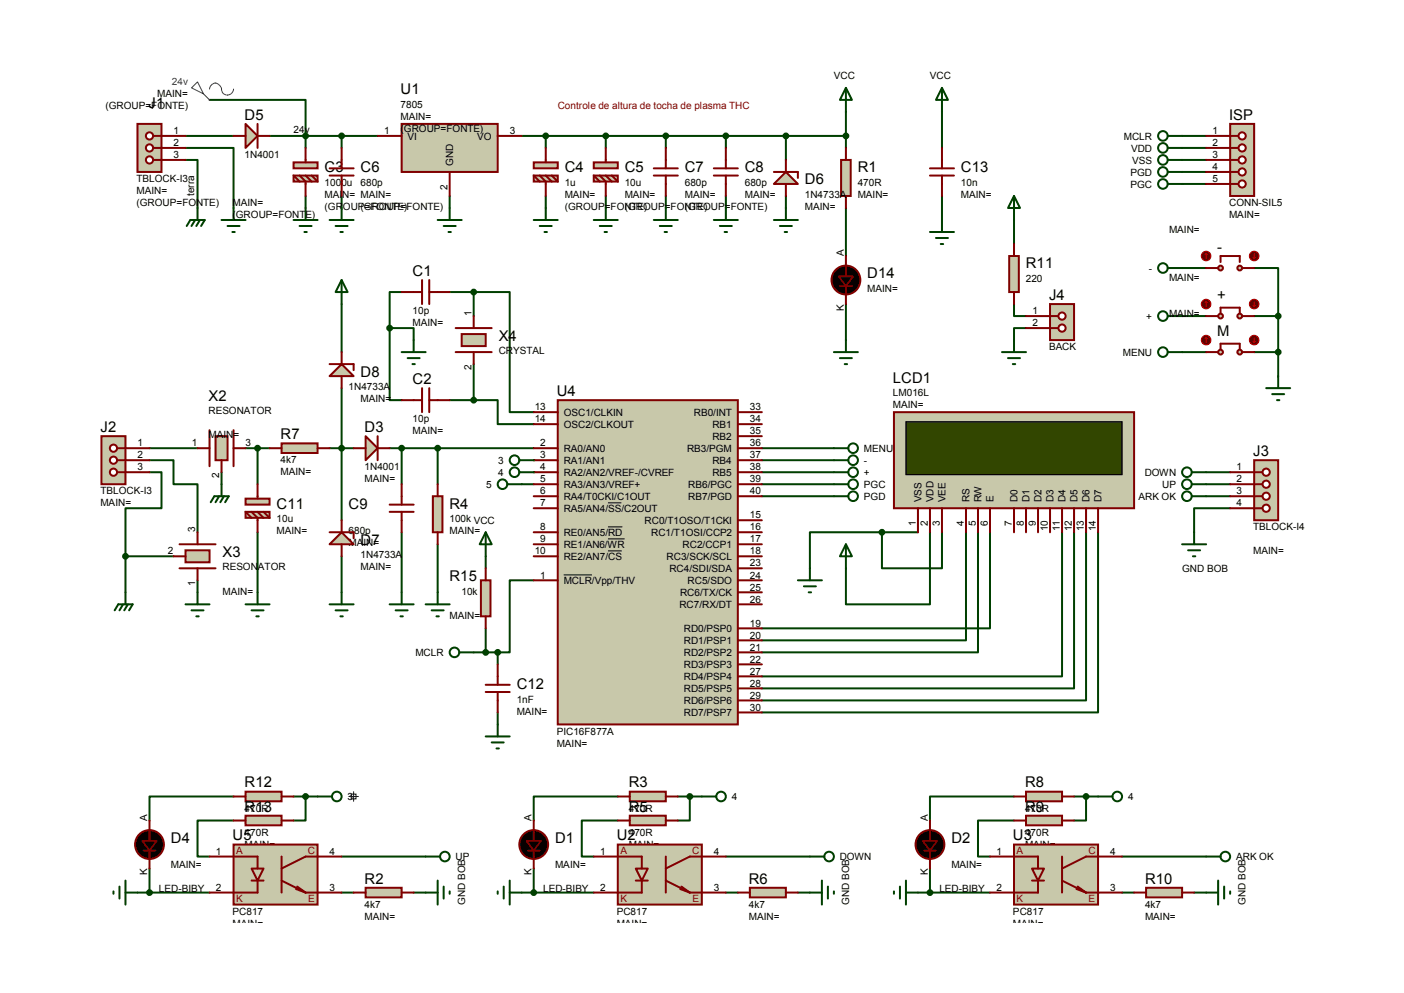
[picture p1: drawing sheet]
<svg xmlns="http://www.w3.org/2000/svg" width="297mm" height="210mm" viewBox="0 0 297 210" stroke-linecap="round" stroke-linejoin="round" font-family="sans-serif">
<path d="M54.5 112.6v12.7M85 112.6v12.7M92.6 115.1v10.2M196.7 112.6v15.2h-17.8v-7.6M204.3 112.6v22.8h-43.1M206.9 112.6v25.4h-45.7M209.4 112.6v20.3h-48.2M224.7 112.6v30.4h-63.5M227.2 112.6v33h-66M229.7 112.6v35.5h-68.5M232.3 112.6v38.1h-71.1" fill="none" stroke="#004000" stroke-width=".42"/>
<g fill="#004000">
<circle cx="112.9" cy="97.3" r=".21"/>
<circle cx="112.9" cy="99.9" r=".21"/>
</g>
<g fill="none" stroke="#004000" stroke-width=".42">
<path d="M39.2 33.8h2.6v10.2M39.2 31.3h10.2v12.7M39.2 28.7h10.2M44.3 21.1h20.3v10.2M57 28.7h22.9M72.3 28.7v2.6M110.4 28.7h68.5M115.4 28.7v2.6M128.1 28.7v2.6M140.8 28.7v2.6M153.5 28.7v2.6M166.2 28.7v5.1"/>
<path d="M178.9 23.7v7.6M199.3 23.7v7.6M250.1 28.7h5M250.1 31.3h5M250.1 33.8h5M250.1 36.4h5M250.1 38.9h5M64.6 41.4v2.6M72.3 41.4v2.6M95.1 41.4v2.6M115.4 41.4v2.6M128.1 41.4v2.6"/>
<path d="M140.8 41.4v2.6M153.5 41.4v2.6M166.2 41.4v2.6M178.9 44v10.1M199.3 41.4v5.1M214.5 46.5v5.1M250.1 56.7h5M265.3 56.7h5.1v10.1M72.3 64.3v10.2M82.4 69.4v15.2h2.6M82.4 69.4h5.1v5.1M85 61.8h-2.6v7.6"/>
<path d="M85 74.5h5M86.2 75.7h2.6M87.2 77h.6M95.1 61.8h5.1M100.2 61.8h7.6v25.4h5.1M100.2 61.8v5M100.2 77v7.6M178.9 64.3v7.6M214.5 64.3v2.5h2.5M217 69.4h-2.5v2.5M250.1 66.8h5M250.1 74.5h5"/>
<path d="M265.3 66.8h5.1M265.3 74.5h5.1M270.4 66.8v12.7M31.6 97.3h5.1v5.1h5.1v10.2M31.6 99.9h2.6v7.6h-7.7v10.1M31.6 94.8h10.2M46.9 99.9v2.5M51.9 94.8h5.1M54.5 94.8v7.6M69.7 94.8h5.1M72.3 82.1v27.9M82.4 94.8h30.5"/>
<path d="M85 94.8v7.6M92.6 94.8v7.6M95.1 84.6h5.1M100.2 84.6h5.1v5.1h7.6M161.2 94.8h15.2M161.2 97.3h15.2M161.2 99.9h15.2M255.1 99.9h5.1M26.5 117.6v7.7M26.5 117.6h10.2M72.3 117.6v7.7M102.7 112.6l1.3 2.5h-2.5z"/>
<path d="M102.7 112.6v7.6M110.4 102.4h2.5M161.2 102.4h15.2M161.2 104.9h15.2M186.6 112.6h-15.3v7.6M186.6 112.6v7.6h12.7v-7.6M186.6 112.6h7.6M255.1 102.4h5.1M255.1 104.9h5.1M260.2 107.5h-7.6v5.1M41.8 122.7v2.6M100.2 138h5.1"/>
<path d="M102.7 132.9v5.1M105.3 138v2.5M112.9 122.7h-5.1v15.3h-2.5M105.3 150.7v2.5M49.4 168.4h-17.8v5.1M49.4 173.5h-7.6v7.6h2.5M62.1 168.4h5.1M64.6 168.4v5.1h-2.5M130.7 168.4h-17.8v5.1M130.7 173.5h-7.6v7.6h2.5M143.4 168.4h5.1M145.9 168.4v5.1h-2.5"/>
<path d="M214.5 168.4h-17.8v5.1M214.5 173.5h-7.6v7.6h2.5M227.2 168.4h5.1M229.7 168.4v5.1h-2.5M29.1 188.8h15.2M31.6 183.7v5.1M72.3 188.8h2.5M72.3 181.1h17.7M87.5 188.8h2.5M110.4 188.8h15.2M112.9 183.7v5.1M153.5 188.8h2.6"/>
<path d="M153.5 181.1h17.8M168.8 188.8h2.5M194.2 188.8h15.2M196.7 183.7v5.1M237.4 188.8h2.5M237.4 181.1h17.7M252.6 188.8h2.5"/>
</g>
<path d="M89.3 59.2v5.1M90.8 59.2v5.1M85 61.8h4.3M90.8 61.8h4.3M85 84.6h4.3M89.3 82.1v5.1M90.8 82.1v5.1M90.8 84.6h4.3" fill="none" stroke="#800000" stroke-width=".42"/>
<path d="M189.1 87.2h50.8v20.3h-50.8z" fill="#c8c8aa" stroke="#800000" stroke-width=".42"/>
<path d="M191.6 89.2h45.8v11.2h-45.8z" fill="#324600" stroke="#000" stroke-width=".25"/>
<g fill="none" stroke="#800000" stroke-width=".42">
<path d="M194.2 107.5v5.1M196.7 107.5v5.1M199.3 107.5v5.1M204.3 107.5v5.1M206.9 107.5v5.1M209.4 107.5v5.1M214.5 107.5v5.1M217 107.5v5.1M219.6 107.5v5.1M222.1 107.5v5.1M224.7 107.5v5.1M227.2 107.5v5.1"/>
<path d="M229.7 107.5v5.1M232.3 107.5v5.1"/>
</g>
<path d="M118 84.6h38.1v68.6h-38.1z" fill="#c8c8aa" stroke="#800000" stroke-width=".42"/>
<g fill="none" stroke="#800000" stroke-width=".42">
<path d="M112.9 94.8h5.1M112.9 97.3h5.1M112.9 99.9h5.1M112.9 87.2h5.1M112.9 89.7h5.1M156.1 94.8h5.1M156.1 97.3h5.1M156.1 99.9h5.1M156.1 87.2h5.1M156.1 89.7h5.1M156.1 92.2h5.1M112.9 104.9h5.1"/>
<path d="M112.9 107.5h5.1M112.9 112.6h5.1M112.9 115.1h5.1M112.9 117.6h5.1M112.9 102.4h5.1M156.1 104.9h5.1M156.1 112.6h5.1M156.1 115.1h5.1M156.1 117.6h5.1M156.1 102.4h5.1M156.1 110h5.1M112.9 122.7h5.1"/>
<path d="M156.1 132.9h5.1M156.1 135.4h5.1M156.1 138h5.1M156.1 127.8h5.1M156.1 125.3h5.1M156.1 122.7h5.1M156.1 120.2h5.1M156.1 150.7h5.1M156.1 148.1h5.1M156.1 145.6h5.1M156.1 143h5.1M156.1 140.5h5.1"/>
</g>
<path d="M128.6 106.3h2.8M128.6 111.4h3.1M128.6 114h3.5M128.6 116.5h2.9M119.3 121.6h5.9" fill="none" stroke="#000" stroke-width=".21"/>
<path d="M176.4 74.5h5.1M177.7 75.7h2.5M178.7 77h.5M178.9 71.9v2.6M178.9 115.1l1.3 2.5h-2.5zM178.9 115.1v5.1M168.8 122.7h5.1M170.1 124h2.5M171.1 125.3h.5M171.3 120.2v2.5" fill="none" stroke="#004000" stroke-width=".42"/>
<path d="M85 26.2h20.3v10.2h-20.3z" fill="#c8c8aa" stroke="#800000" stroke-width=".42"/>
<path d="M79.9 28.7h5.1M95.1 36.4v5M105.3 28.7h5.1" fill="none" stroke="#800000" stroke-width=".42"/>
<g fill="#c8c8aa" stroke="#800000" stroke-width=".42">
<path d="M62.1 34.3h5.1v1.3h-5.1z"/>
<path d="M62.1 37.1h5.1v1.3h-5.1z"/>
</g>
<path d="M62.1 37.1l1.3 1.3M63.4 37.1l1.2 1.3v3M64.6 31.3v3M64.6 37.1l1.3 1.3M65.9 37.1l1.3 1.3" fill="none" stroke="#800000" stroke-width=".42"/>
<g fill="#c8c8aa" stroke="#800000" stroke-width=".42">
<path d="M112.9 34.3h5.1v1.3h-5.1z"/>
<path d="M112.9 37.1h5.1v1.3h-5.1z"/>
</g>
<path d="M112.9 37.1l1.3 1.3M114.2 37.1l1.2 1.3v3M115.4 31.3v3M115.4 37.1l1.3 1.3M116.7 37.1l1.3 1.3" fill="none" stroke="#800000" stroke-width=".42"/>
<g fill="#c8c8aa" stroke="#800000" stroke-width=".42">
<path d="M125.6 34.3h5.1v1.3h-5.1z"/>
<path d="M125.6 37.1h5.1v1.3h-5.1z"/>
</g>
<g fill="none" stroke="#800000" stroke-width=".42">
<path d="M69.7 37.1h5.1M69.7 35.6h5.1M72.3 31.3v4.3M72.3 37.1v4.3M125.6 37.1l1.3 1.3M126.9 37.1l1.2 1.3v3M128.1 31.3v3M128.1 37.1l1.3 1.3M129.4 37.1l1.3 1.3M138.3 37.1h5.1M138.3 35.6h5.1M140.8 31.3v4.3"/>
<path d="M140.8 37.1v4.3M151 37.1h5.1M151 35.6h5.1M153.5 31.3v4.3M153.5 37.1v4.3M82.4 108.2h5.1M82.4 106.7h5.1M85 102.4v4.3M85 108.2v4.4"/>
</g>
<path d="M77.3 92.2l2.6 2.6-2.6 2.5z" fill="#c8c8aa" stroke="#800000" stroke-width=".42"/>
<path d="M74.8 94.8h2.5M79.9 92.2v5.1M79.9 94.8h2.5" fill="none" stroke="#800000" stroke-width=".42"/>
<path d="M91.6 104.9h2v7.7h-2z" fill="#c8c8aa" stroke="#800000" stroke-width=".42"/>
<path d="M92.6 102.4v2.5M92.6 112.6v2.5" fill="none" stroke="#800000" stroke-width=".42"/>
<path d="M59.6 93.8h7.6v2h-7.6z" fill="#c8c8aa" stroke="#800000" stroke-width=".42"/>
<path d="M57 94.8h2.6M67.2 94.8h2.5" fill="none" stroke="#800000" stroke-width=".42"/>
<g fill="#c8c8aa" stroke="#800000" stroke-width=".42">
<path d="M51.9 105.5h5.1v1.2h-5.1z"/>
<path d="M51.9 108.2h5.1v1.3h-5.1z"/>
</g>
<path d="M51.9 108.2l1.3 1.3M53.2 108.2l1.3 1.3v3.1M54.5 102.4v3.1M54.5 108.2l1.3 1.3M55.8 108.2l1.2 1.3M31.6 173.5v4.3M31.6 179.9v3.8" fill="none" stroke="#800000" stroke-width=".42"/>
<g fill="none" stroke="#004000" stroke-width=".42">
<path d="M109.9 97.3h3M109.9 99.9h3M51.9 127.8h5.1M53.2 129.1h2.6M54.2 130.3h.5M54.5 125.3v2.5M82.4 127.8h5.1M83.7 129.1h2.5M84.7 130.3h.5M85 125.3v2.5M90 127.8h5.1M91.3 129.1h2.6"/>
<path d="M92.3 130.3h.5M92.6 125.3v2.5M24 188.5v.5M25.3 187.5v2.5M26.5 188.8h2.6M26.5 186.2v5.1"/>
<circle cx="108.8" cy="99.9" r="1.02"/>
<circle cx="108.8" cy="97.3" r="1.02"/>
</g>
<circle cx="31.6" cy="178.6" r="3" fill="#000" stroke="#800000" stroke-width=".42"/>
<path d="M30.4 179.9h2.5" fill="none" stroke="#800000" stroke-width=".38"/>
<path d="M30.1 177.8h3l-1.5 2.1z" fill="#000" stroke="#800000" stroke-width=".38"/>
<path d="M51.9 167.4h7.7v2.1h-7.7z" fill="#c8c8aa" stroke="#800000" stroke-width=".42"/>
<path d="M49.4 168.4h2.5M59.6 168.4h2.5" fill="none" stroke="#800000" stroke-width=".42"/>
<path d="M51.9 172.5h7.7v2h-7.7z" fill="#c8c8aa" stroke="#800000" stroke-width=".42"/>
<path d="M49.4 173.5h2.5M59.6 173.5h2.5" fill="none" stroke="#800000" stroke-width=".42"/>
<g fill="none" stroke="#004000" stroke-width=".42">
<path d="M176.4 94.8h3.1M176.4 97.3h3.1M176.4 99.9h3.1M107.3 102.4h3.1M176.4 102.4h3.1M176.4 104.9h3.1M67.2 168.4h3"/>
<circle cx="180.5" cy="99.9" r="1.02"/>
<circle cx="180.5" cy="97.3" r="1.02"/>
<circle cx="180.5" cy="94.8" r="1.02"/>
<circle cx="106.3" cy="102.4" r="1.02"/>
<circle cx="180.5" cy="102.4" r="1.02"/>
<circle cx="180.5" cy="104.9" r="1.02"/>
<circle cx="71.2" cy="168.4" r="1.02"/>
</g>
<path d="M101.7 122.7h2.1v7.6h-2.1z" fill="#c8c8aa" stroke="#800000" stroke-width=".42"/>
<path d="M102.7 120.2v2.5M102.7 130.3v2.6" fill="none" stroke="#800000" stroke-width=".42"/>
<g fill="none" stroke="#004000" stroke-width=".42">
<path d="M247 28.7h3.1M247 31.3h3.1M247 33.8h3.1M247 36.4h3.1M97.2 138h3"/>
<circle cx="246" cy="28.7" r="1.02"/>
<circle cx="246" cy="31.3" r="1.02"/>
<circle cx="246" cy="36.4" r="1.02"/>
<circle cx="246" cy="33.8" r="1.02"/>
<circle cx="96.1" cy="138" r="1.02"/>
</g>
<path d="M260.2 26.2h5.1v15.2h-5.1z" fill="#c8c8aa" stroke="#800000" stroke-width=".42"/>
<path d="M260.2 28.7h1.8" fill="none" stroke="#800000" stroke-width=".42"/>
<circle cx="262.8" cy="28.7" r=".76" fill="#fff" stroke="#800000" stroke-width=".42"/>
<path d="M260.2 31.3h1.8" fill="none" stroke="#800000" stroke-width=".42"/>
<circle cx="262.8" cy="31.3" r=".76" fill="#fff" stroke="#800000" stroke-width=".42"/>
<path d="M260.2 33.8h1.8" fill="none" stroke="#800000" stroke-width=".42"/>
<circle cx="262.8" cy="33.8" r=".76" fill="#fff" stroke="#800000" stroke-width=".42"/>
<path d="M260.2 36.4h1.8" fill="none" stroke="#800000" stroke-width=".42"/>
<circle cx="262.8" cy="36.4" r=".76" fill="#fff" stroke="#800000" stroke-width=".42"/>
<path d="M260.2 38.9h1.8" fill="none" stroke="#800000" stroke-width=".42"/>
<circle cx="262.8" cy="38.9" r=".76" fill="#fff" stroke="#800000" stroke-width=".42"/>
<path d="M255.1 28.7h5.1M255.1 31.3h5.1M255.1 33.8h5.1M255.1 36.4h5.1M255.1 38.9h5.1" fill="none" stroke="#800000" stroke-width=".42"/>
<g fill="none" stroke="#004000" stroke-width=".42">
<path d="M247 38.9h3.1"/>
<circle cx="246" cy="38.9" r="1.02"/>
</g>
<g fill="#004000" stroke="#004000" stroke-width=".42">
<circle cx="115.4" cy="28.7" r=".51"/>
<circle cx="128.1" cy="28.7" r=".51"/>
<circle cx="140.8" cy="28.7" r=".51"/>
<circle cx="64.6" cy="28.7" r=".51"/>
<circle cx="72.3" cy="28.7" r=".51"/>
</g>
<path d="M29.1 26.2h5.1v10.2h-5.1z" fill="#c8c8aa" stroke="#800000" stroke-width=".42"/>
<path d="M32.4 28.7h1.8" fill="none" stroke="#800000" stroke-width=".42"/>
<circle cx="31.6" cy="28.7" r=".76" fill="#fff" stroke="#800000" stroke-width=".42"/>
<path d="M32.4 31.3h1.8" fill="none" stroke="#800000" stroke-width=".42"/>
<circle cx="31.6" cy="31.3" r=".76" fill="#fff" stroke="#800000" stroke-width=".42"/>
<path d="M32.4 33.8h1.8" fill="none" stroke="#800000" stroke-width=".42"/>
<circle cx="31.6" cy="33.8" r=".76" fill="#fff" stroke="#800000" stroke-width=".42"/>
<path d="M34.2 28.7h5M34.2 31.3h5M34.2 33.8h5" fill="none" stroke="#800000" stroke-width=".42"/>
<g fill="none" stroke="#004000" stroke-width=".42">
<path d="M39.5 47.8l.8-1.3h3l-.8 1.3M41.3 46.5l-.8 1.3M41.8 44v2.5M42.3 46.5l-.8 1.3M46.9 46.5h5M48.1 47.8h2.6M49.1 49.1h.6M49.4 44v2.5M62.1 46.5h5.1M63.4 47.8h2.5M64.4 49.1h.5M64.6 44v2.5"/>
<path d="M69.7 46.5h5.1M71 47.8h2.5M72 49.1h.5M72.3 44v2.5M92.6 46.5h5.1M93.9 47.8h2.5M94.9 49.1h.5M95.1 44v2.5M112.9 46.5h5.1M114.2 47.8h2.5M115.2 49.1h.5M115.4 44v2.5"/>
<path d="M125.6 46.5h5.1M126.9 47.8h2.5M127.9 49.1h.5M128.1 44v2.5M138.3 46.5h5.1M139.6 47.8h2.5M140.6 49.1h.5M140.8 44v2.5M151 46.5h5.1M152.3 47.8h2.5M153.3 49.1h.5M153.5 44v2.5"/>
</g>
<path d="M177.9 33.8h2.1v7.6h-2.1z" fill="#c8c8aa" stroke="#800000" stroke-width=".42"/>
<path d="M178.9 31.3v2.5M178.9 41.4v2.6" fill="none" stroke="#800000" stroke-width=".42"/>
<circle cx="153.5" cy="28.7" r=".51" fill="#004000" stroke="#004000" stroke-width=".42"/>
<path d="M40.5 18.6l1.3-1.3 1.3 2.6zM43.1 19.9l1.2 1.2M44.3 18.8a1.27 1.27 0 0 1 1.3-1.2 1.27 1.27 0 0 1 1.3 1.2 1.27 1.27 0 0 0 1.2 1.3 1.27 1.27 0 0 0 1.3-1.3" fill="none" stroke="#0000c0" stroke-width=".21"/>
<path d="M51.9 26.2l2.6 2.5-2.6 2.6z" fill="#c8c8aa" stroke="#800000" stroke-width=".42"/>
<path d="M49.4 28.7h2.5M54.5 26.2v5.1M54.5 28.7h2.5" fill="none" stroke="#800000" stroke-width=".42"/>
<path d="M21.5 92.2h5v10.2h-5z" fill="#c8c8aa" stroke="#800000" stroke-width=".42"/>
<path d="M24.8 94.8h1.7" fill="none" stroke="#800000" stroke-width=".42"/>
<circle cx="24" cy="94.8" r=".76" fill="#fff" stroke="#800000" stroke-width=".42"/>
<path d="M24.8 97.3h1.7" fill="none" stroke="#800000" stroke-width=".42"/>
<circle cx="24" cy="97.3" r=".76" fill="#fff" stroke="#800000" stroke-width=".42"/>
<path d="M24.8 99.9h1.7" fill="none" stroke="#800000" stroke-width=".42"/>
<circle cx="24" cy="99.9" r=".76" fill="#fff" stroke="#800000" stroke-width=".42"/>
<path d="M26.5 94.8h5.1M26.5 97.3h5.1M26.5 99.9h5.1M102.7 146.3h5.1M102.7 144.8h5.1M105.3 140.5v4.3M105.3 146.3v4.4" fill="none" stroke="#800000" stroke-width=".42"/>
<g fill="none" stroke="#004000" stroke-width=".42">
<path d="M178.9 18.6l1.3 2.5h-2.5zM178.9 18.6v5.1M24.3 129.1l.7-1.3h3.1l-.8 1.3M26 127.8l-.7 1.3M26.5 125.3v2.5M27.1 127.8l-.8 1.3M39.2 127.8h5.1M40.5 129.1h2.6M41.5 130.3h.5M41.8 125.3v2.5M69.7 127.8h5.1M71 129.1h2.5"/>
<path d="M72 130.3h.5M72.3 125.3v2.5M102.7 155.7h5.1M104 157h2.6M105 158.3h.5M105.3 153.2v2.5"/>
</g>
<g fill="#004000" stroke="#004000" stroke-width=".42">
<circle cx="85" cy="94.8" r=".51"/>
<circle cx="178.9" cy="28.7" r=".51"/>
<circle cx="105.3" cy="138" r=".51"/>
<circle cx="102.7" cy="138" r=".51"/>
<circle cx="92.6" cy="94.8" r=".51"/>
</g>
<path d="M72.3 112.6l2.5 2.5h-5.1z" fill="#c8c8aa" stroke="#800000" stroke-width=".42"/>
<path d="M196.7 35.6h5.1M196.7 37.1h5.1M199.3 31.3v4.3M199.3 37.1v4.3M258.2 55.4v-1.3h4.1v1.3M69.7 112.6h5.1v1.2M72.3 110v2.6M72.3 115.1v2.5" fill="none" stroke="#800000" stroke-width=".42"/>
<circle cx="72.3" cy="94.8" r=".51" fill="#004000" stroke="#004000" stroke-width=".42"/>
<path d="M199.3 18.6l1.2 2.5h-2.5zM199.3 18.6v5.1M196.7 49.1h5.1M198 50.3h2.5M199 51.6h.5M199.3 46.5v2.6" fill="none" stroke="#004000" stroke-width=".42"/>
<g fill="#c8c8aa" stroke="#800000" stroke-width=".42">
<circle cx="258.2" cy="56.7" r=".51"/>
<circle cx="262.3" cy="56.7" r=".51"/>
</g>
<path d="M255.1 56.7h2.6M262.8 56.7h2.5" fill="none" stroke="#800000" stroke-width=".42"/>
<circle cx="255.1" cy="54.1" r="1.02" fill="#400000" stroke="#f00" stroke-width=".21"/>
<path d="M255.1 53.6l-.2 .3M255.1 53.6l.3 .3M255.1 53.6v1.1" fill="none" stroke="#f00" stroke-width=".21"/>
<circle cx="265.3" cy="54.1" r="1.02" fill="#400000" stroke="#f00" stroke-width=".21"/>
<path d="M265 54.4l.3 .3M265.3 53.6v1.1M265.6 54.4l-.3 .3" fill="none" stroke="#f00" stroke-width=".21"/>
<g fill="none" stroke="#004000" stroke-width=".42">
<path d="M247 56.7h3.1"/>
<circle cx="246" cy="56.7" r="1.02"/>
</g>
<path d="M258.2 66.3v-1.2h4.1v1.2" fill="none" stroke="#800000" stroke-width=".42"/>
<g fill="#c8c8aa" stroke="#800000" stroke-width=".42">
<circle cx="258.2" cy="66.8" r=".51"/>
<circle cx="262.3" cy="66.8" r=".51"/>
</g>
<path d="M255.1 66.8h2.6M262.8 66.8h2.5" fill="none" stroke="#800000" stroke-width=".42"/>
<circle cx="255.1" cy="64.3" r="1.02" fill="#400000" stroke="#f00" stroke-width=".21"/>
<path d="M255.1 63.8l-.2 .3M255.1 63.8l.3 .3M255.1 63.8v1" fill="none" stroke="#f00" stroke-width=".21"/>
<circle cx="265.3" cy="64.3" r="1.02" fill="#400000" stroke="#f00" stroke-width=".21"/>
<path d="M265 64.6l.3 .2M265.3 63.8v1M265.6 64.6l-.3 .2" fill="none" stroke="#f00" stroke-width=".21"/>
<g fill="none" stroke="#004000" stroke-width=".42">
<path d="M247 66.8h3.1"/>
<circle cx="246" cy="66.8" r="1.02"/>
</g>
<path d="M258.2 74v-1.3h4.1v1.3" fill="none" stroke="#800000" stroke-width=".42"/>
<g fill="#c8c8aa" stroke="#800000" stroke-width=".42">
<circle cx="258.2" cy="74.5" r=".51"/>
<circle cx="262.3" cy="74.5" r=".51"/>
</g>
<path d="M255.1 74.5h2.6M262.8 74.5h2.5" fill="none" stroke="#800000" stroke-width=".42"/>
<circle cx="255.1" cy="71.9" r="1.02" fill="#400000" stroke="#f00" stroke-width=".21"/>
<path d="M255.1 71.4l-.2 .3M255.1 71.4l.3 .3M255.1 71.4v1" fill="none" stroke="#f00" stroke-width=".21"/>
<circle cx="265.3" cy="71.9" r="1.02" fill="#400000" stroke="#f00" stroke-width=".21"/>
<path d="M265 72.2l.3 .2M265.3 71.4v1M265.6 72.2l-.3 .2" fill="none" stroke="#f00" stroke-width=".21"/>
<g fill="none" stroke="#004000" stroke-width=".42">
<path d="M247 74.5h3.1M270.4 79.5v2.6M267.8 82.1h5.1M269.1 83.4h2.6M270.1 84.6h.5"/>
<circle cx="246" cy="74.5" r="1.02"/>
</g>
<g fill="#004000" stroke="#004000" stroke-width=".42">
<circle cx="270.4" cy="74.5" r=".51"/>
<circle cx="270.4" cy="66.8" r=".51"/>
</g>
<path d="M166.2 36.4l2.6 2.5h-5.1z" fill="#c8c8aa" stroke="#800000" stroke-width=".42"/>
<path d="M163.7 36.4h5.1v1.2M166.2 33.8v2.6M166.2 38.9v2.5" fill="none" stroke="#800000" stroke-width=".42"/>
<circle cx="166.2" cy="28.7" r=".51" fill="#004000" stroke="#004000" stroke-width=".42"/>
<path d="M163.7 46.5h5.1M165 47.8h2.5M166 49.1h.5M166.2 44v2.5" fill="none" stroke="#004000" stroke-width=".42"/>
<g fill="#c8c8aa" stroke="#800000" stroke-width=".42">
<path d="M49.4 178.6h17.8v12.7h-17.8z"/>
<path d="M53.2 183.7h2.6l-1.3 2.5z"/>
</g>
<path d="M44.3 181.1h10.2v2.6M53.2 186.2h2.6M54.5 186.2v2.6h-10.2M59.6 181.1v7.7M59.6 186.2l5 2.6M62.6 188l2 .8M62.9 187.5l1.7 1.3M64.6 188.8h7.7M72.3 181.1h-7.7l-5 2.6" fill="none" stroke="#800000" stroke-width=".42"/>
<path d="M77.3 187.7h7.7v2.1h-7.7z" fill="#c8c8aa" stroke="#800000" stroke-width=".42"/>
<path d="M112.9 173.5v4.3M112.9 179.9v3.8M74.8 188.8h2.5M85 188.8h2.5" fill="none" stroke="#800000" stroke-width=".42"/>
<g fill="none" stroke="#004000" stroke-width=".42">
<path d="M90 188.8h2.6M90 181.1h3.1M92.6 186.2v5.1M93.9 187.5v2.5M95.1 188.5v.5M105.3 188.5v.5M106.6 187.5v2.5M107.8 188.8h2.6M107.8 186.2v5.1"/>
<circle cx="94.1" cy="181.1" r="1.02"/>
</g>
<g fill="#004000" stroke="#004000" stroke-width=".42">
<circle cx="31.6" cy="188.8" r=".51"/>
<circle cx="64.6" cy="168.4" r=".51"/>
</g>
<circle cx="112.9" cy="178.6" r="3" fill="#000" stroke="#800000" stroke-width=".42"/>
<path d="M111.6 179.9h2.6" fill="none" stroke="#800000" stroke-width=".38"/>
<path d="M111.4 177.8h3l-1.5 2.1z" fill="#000" stroke="#800000" stroke-width=".38"/>
<path d="M133.2 167.4h7.6v2.1h-7.6z" fill="#c8c8aa" stroke="#800000" stroke-width=".42"/>
<path d="M130.7 168.4h2.5M140.8 168.4h2.6" fill="none" stroke="#800000" stroke-width=".42"/>
<path d="M133.2 172.5h7.6v2h-7.6z" fill="#c8c8aa" stroke="#800000" stroke-width=".42"/>
<path d="M130.7 173.5h2.5M140.8 173.5h2.6" fill="none" stroke="#800000" stroke-width=".42"/>
<g fill="none" stroke="#004000" stroke-width=".42">
<path d="M148.5 168.4h3"/>
<circle cx="152.5" cy="168.4" r="1.02"/>
</g>
<g fill="#c8c8aa" stroke="#800000" stroke-width=".42">
<path d="M130.7 178.6h17.8v12.7h-17.8z"/>
<path d="M134.5 183.7h2.5l-1.2 2.5z"/>
</g>
<path d="M125.6 181.1h10.2v2.6M134.5 186.2h2.5M135.8 186.2v2.6h-10.2M140.8 181.1v7.7M140.8 186.2l5.1 2.6M143.9 188l2 .8M144.1 187.5l1.8 1.3M145.9 188.8h7.6M153.5 181.1h-7.6l-5.1 2.6" fill="none" stroke="#800000" stroke-width=".42"/>
<path d="M158.6 187.7h7.6v2.1h-7.6z" fill="#c8c8aa" stroke="#800000" stroke-width=".42"/>
<path d="M196.7 173.5v4.3M196.7 179.9v3.8M156.1 188.8h2.5M166.2 188.8h2.6" fill="none" stroke="#800000" stroke-width=".42"/>
<g fill="none" stroke="#004000" stroke-width=".42">
<path d="M171.3 188.8h2.6M171.3 181.1h3.1M173.9 186.2v5.1M175.1 187.5v2.5M176.4 188.5v.5M189.1 188.5v.5M190.4 187.5v2.5M191.6 188.8h2.6M191.6 186.2v5.1"/>
<circle cx="175.4" cy="181.1" r="1.02"/>
</g>
<g fill="#004000" stroke="#004000" stroke-width=".42">
<circle cx="112.9" cy="188.8" r=".51"/>
<circle cx="145.9" cy="168.4" r=".51"/>
</g>
<circle cx="196.7" cy="178.6" r="3" fill="#000" stroke="#800000" stroke-width=".42"/>
<path d="M195.5 179.9h2.5" fill="none" stroke="#800000" stroke-width=".38"/>
<path d="M195.2 177.8h3l-1.5 2.1z" fill="#000" stroke="#800000" stroke-width=".38"/>
<path d="M217 167.4h7.7v2.1h-7.7z" fill="#c8c8aa" stroke="#800000" stroke-width=".42"/>
<path d="M214.5 168.4h2.5M224.7 168.4h2.5" fill="none" stroke="#800000" stroke-width=".42"/>
<path d="M217 172.5h7.7v2h-7.7z" fill="#c8c8aa" stroke="#800000" stroke-width=".42"/>
<path d="M214.5 173.5h2.5M224.7 173.5h2.5" fill="none" stroke="#800000" stroke-width=".42"/>
<g fill="none" stroke="#004000" stroke-width=".42">
<path d="M232.3 168.4h3"/>
<circle cx="236.3" cy="168.4" r="1.02"/>
</g>
<g fill="#c8c8aa" stroke="#800000" stroke-width=".42">
<path d="M214.5 178.6h17.8v12.7h-17.8z"/>
<path d="M218.3 183.7h2.6l-1.3 2.5z"/>
</g>
<path d="M209.4 181.1h10.2v2.6M218.3 186.2h2.6M219.6 186.2v2.6h-10.2M224.7 181.1v7.7M224.7 186.2l5 2.6M227.7 188l2 .8M228 187.5l1.7 1.3M229.7 188.8h7.7M237.4 181.1h-7.7l-5 2.6" fill="none" stroke="#800000" stroke-width=".42"/>
<path d="M242.4 187.7h7.7v2.1h-7.7z" fill="#c8c8aa" stroke="#800000" stroke-width=".42"/>
<path d="M239.9 188.8h2.5M250.1 188.8h2.5" fill="none" stroke="#800000" stroke-width=".42"/>
<g fill="none" stroke="#004000" stroke-width=".42">
<path d="M255.1 188.8h2.6M255.1 181.1h3.1M257.7 186.2v5.1M259 187.5v2.5M260.2 188.5v.5"/>
<circle cx="259.2" cy="181.1" r="1.02"/>
</g>
<g fill="#004000" stroke="#004000" stroke-width=".42">
<circle cx="196.7" cy="188.8" r=".51"/>
<circle cx="229.7" cy="168.4" r=".51"/>
</g>
<path d="M265.3 97.3h5.1v12.7h-5.1z" fill="#c8c8aa" stroke="#800000" stroke-width=".42"/>
<path d="M265.3 99.9h1.8" fill="none" stroke="#800000" stroke-width=".42"/>
<circle cx="267.8" cy="99.9" r=".76" fill="#fff" stroke="#800000" stroke-width=".42"/>
<path d="M265.3 102.4h1.8" fill="none" stroke="#800000" stroke-width=".42"/>
<circle cx="267.8" cy="102.4" r=".76" fill="#fff" stroke="#800000" stroke-width=".42"/>
<path d="M265.3 104.9h1.8" fill="none" stroke="#800000" stroke-width=".42"/>
<circle cx="267.8" cy="104.9" r=".76" fill="#fff" stroke="#800000" stroke-width=".42"/>
<path d="M265.3 107.5h1.8" fill="none" stroke="#800000" stroke-width=".42"/>
<circle cx="267.8" cy="107.5" r=".76" fill="#fff" stroke="#800000" stroke-width=".42"/>
<path d="M178.9 54.1v4.4M178.9 60.5v3.8M260.2 99.9h5.1M260.2 102.4h5.1M260.2 104.9h5.1M260.2 107.5h5.1" fill="none" stroke="#800000" stroke-width=".42"/>
<g fill="none" stroke="#004000" stroke-width=".42">
<path d="M252.1 99.9h3M250.1 115.1h5M251.3 116.4h2.6M252.1 102.4h3M252.1 104.9h3M252.3 117.6h.6M252.6 112.6v2.5"/>
<circle cx="251.1" cy="99.9" r="1.02"/>
<circle cx="251.1" cy="102.4" r="1.02"/>
<circle cx="251.1" cy="104.9" r="1.02"/>
</g>
<circle cx="178.9" cy="59.2" r="3" fill="#000" stroke="#800000" stroke-width=".42"/>
<path d="M177.7 60.5h2.5" fill="none" stroke="#800000" stroke-width=".38"/>
<path d="M177.4 58.5h3.1l-1.6 2z" fill="#000" stroke="#800000" stroke-width=".38"/>
<path d="M72.3 77l2.5 2.5h-5.1z" fill="#c8c8aa" stroke="#800000" stroke-width=".42"/>
<path d="M69.7 77h5.1v1.3M72.3 74.5v2.5M72.3 79.5v2.6M44.3 91v7.6M49.4 91v7.6" fill="none" stroke="#800000" stroke-width=".42"/>
<path d="M72.3 59.2l1.2 2.6h-2.5zM72.3 59.2v5.1" fill="none" stroke="#004000" stroke-width=".42"/>
<path d="M45.6 92.2h2.5v5.1h-2.5z" fill="#c8c8aa" stroke="#800000" stroke-width=".42"/>
<path d="M41.8 94.8h2.5M46.9 97.3v2.6M49.4 94.8h2.5M38 115.1h7.6M38 120.2h7.6" fill="none" stroke="#800000" stroke-width=".42"/>
<g fill="#004000" stroke="#004000" stroke-width=".42">
<circle cx="82.4" cy="69.4" r=".51"/>
<circle cx="54.5" cy="94.8" r=".51"/>
</g>
<path d="M39.2 116.4h5.1v2.5h-5.1z" fill="#c8c8aa" stroke="#800000" stroke-width=".42"/>
<path d="M96.4 69.4h7.6M96.4 74.5h7.6M36.7 117.6h2.5M41.8 112.6v2.5M41.8 120.2v2.5" fill="none" stroke="#800000" stroke-width=".42"/>
<path d="M44.6 106.2l.7-1.3h3.1l-.8 1.3M46.4 104.9l-.8 1.3M46.9 102.4v2.5M47.4 104.9l-.8 1.3" fill="none" stroke="#004000" stroke-width=".42"/>
<circle cx="26.5" cy="117.6" r=".51" fill="#004000" stroke="#004000" stroke-width=".42"/>
<path d="M97.7 70.7h5v2.5h-5z" fill="#c8c8aa" stroke="#800000" stroke-width=".42"/>
<path d="M100.2 66.8v2.6M100.2 74.5v2.5" fill="none" stroke="#800000" stroke-width=".42"/>
<g fill="#004000" stroke="#004000" stroke-width=".42">
<circle cx="100.2" cy="61.8" r=".51"/>
<circle cx="100.2" cy="84.6" r=".51"/>
<circle cx="186.6" cy="112.6" r=".51"/>
</g>
<path d="M222.1 64.3h5.1v7.6h-5.1z" fill="#c8c8aa" stroke="#800000" stroke-width=".42"/>
<path d="M222.1 66.8h1.8" fill="none" stroke="#800000" stroke-width=".42"/>
<circle cx="224.7" cy="66.8" r=".76" fill="#fff" stroke="#800000" stroke-width=".42"/>
<path d="M222.1 69.4h1.8" fill="none" stroke="#800000" stroke-width=".42"/>
<circle cx="224.7" cy="69.4" r=".76" fill="#fff" stroke="#800000" stroke-width=".42"/>
<path d="M217 66.8h5.1M217 69.4h5.1" fill="none" stroke="#800000" stroke-width=".42"/>
<path d="M213.5 54.1h2v7.7h-2z" fill="#c8c8aa" stroke="#800000" stroke-width=".42"/>
<path d="M214.5 51.6v2.5M214.5 61.8v2.5" fill="none" stroke="#800000" stroke-width=".42"/>
<path d="M214.5 41.4l1.3 2.6h-2.6zM214.5 41.4v5.1M212 74.5h5M213.2 75.7h2.6M214.2 77h.6M214.5 71.9v2.6" fill="none" stroke="#004000" stroke-width=".42"/>
<path d="M73.8 168.4h2M74.3 167.9h1v1.1h-1zM74.8 167.4v2.1" fill="none" stroke="#000040" stroke-width=".21"/>
<g font-size="3.1">
<text x="31.4" y="22.8">J1</text>
<text x="84.8" y="19.9">U1</text>
<text x="51.7" y="25.3">D5</text>
<text x="260" y="25.3">ISP</text>
<text x="68.7" y="36.5">C3</text>
<text x="76.3" y="36.5">C6</text>
<text x="119.5" y="36.5">C4</text>
<text x="132.2" y="36.5">C5</text>
<text x="144.9" y="36.5">C7</text>
<text x="157.6" y="36.5">C8</text>
<text x="170.3" y="39">D6</text>
<text x="181.4" y="36.5">R1</text>
<text x="203.3" y="36.5">C13</text>
<text x="257.5" y="53.3">-</text>
<text x="87.3" y="58.3">C1</text>
<text x="183.5" y="58.8">D14</text>
<text x="217" y="56.8">R11</text>
<text x="221.9" y="63.4">J4</text>
<text x="257.5" y="63.4">+</text>
<text x="257.5" y="71">M</text>
<text x="105.5" y="72">X4</text>
<text x="76.3" y="79.6">D8</text>
<text x="87.3" y="81.2">C2</text>
<text x="117.8" y="83.7">U4</text>
<text x="188.9" y="80.9">LCD1</text>
<text x="44.1" y="84.7">X2</text>
<text x="21.3" y="91.4">J2</text>
<text x="59.4" y="92.9">R7</text>
<text x="77.1" y="91.4">D3</text>
<text x="265.1" y="96.4">J3</text>
<text x="58.5" y="107.6">C11</text>
<text x="73.7" y="107.6">C9</text>
<text x="95.1" y="107.6">R4</text>
<text x="47.1" y="117.7">X3</text>
<text x="76.3" y="115.2">D7</text>
<text x="95.1" y="122.8">R15</text>
<text x="109.3" y="145.7">C12</text>
<text x="51.7" y="166.5">R12</text>
<text x="133" y="166.5">R3</text>
<text x="216.8" y="166.5">R8</text>
<text x="51.7" y="171.6">R13</text>
<text x="133" y="171.6">R5</text>
<text x="216.8" y="171.6">R9</text>
<text x="36.2" y="178.2">D4</text>
<text x="49.2" y="177.7">U5</text>
<text x="117.4" y="178.2">D1</text>
<text x="130.5" y="177.7">U2</text>
<text x="201.2" y="178.2">D2</text>
<text x="214.3" y="177.7">U3</text>
<text x="77.1" y="186.9">R2</text>
<text x="158.4" y="186.9">R6</text>
<text x="242.2" y="186.9">R10</text>
</g>
<g font-size="2.1">
<text x="176.4" y="16.8">VCC</text>
<text x="196.7" y="16.8">VCC</text>
<text x="22.3" y="23.1">(GROUP=FONTE)</text>
<text x="33.3" y="20.5">MAIN=</text>
<text x="84.7" y="22.9">7805</text>
<text x="36.7" y="28.4">1</text>
<text x="62.1" y="28.2">24v</text>
<text x="81.2" y="28.4">1</text>
<text x="84.7" y="25.4">MAIN=</text>
<text x="84.7" y="27.9">(GROUP=FONTE)</text>
<text x="86.2" y="29.5">VI</text>
<text x="101" y="29.5">VO</text>
<text x="107.8" y="28.4">3</text>
<text x="237.7" y="29.5">MCLR</text>
<text x="256.5" y="28.4">1</text>
<text x="36.7" y="30.9">2</text>
<text x="36.7" y="33.4">3</text>
<text x="51.7" y="33.4">1N4001</text>
<text x="95.8" y="35.1" transform="rotate(-90 95.8 35.1)">GND</text>
<text x="239.3" y="32">VDD</text>
<text x="239.5" y="34.6">VSS</text>
<text x="256.5" y="30.9">2</text>
<text x="256.5" y="33.4">3</text>
<text x="256.5" y="36">4</text>
<text x="28.9" y="38.5">TBLOCK-I3</text>
<text x="28.9" y="41.1">MAIN=</text>
<text x="41.1" y="41.4" transform="rotate(-90 41.1 41.4)">terra</text>
<text x="68.7" y="39.4">1000u</text>
<text x="68.7" y="41.9">MAIN= MAIN=</text>
<text x="76.3" y="39.4">680p</text>
<text x="94.7" y="40.1" transform="rotate(-90 94.7 40.1)">2</text>
<text x="119.5" y="39.4">1u</text>
<text x="119.5" y="41.9">MAIN=</text>
<text x="132.2" y="39.4">10u</text>
<text x="132.2" y="41.9">MAIN=</text>
<text x="144.9" y="39.4">680p</text>
<text x="144.9" y="41.9">MAIN=</text>
<text x="157.6" y="39.4">680p</text>
<text x="157.6" y="41.9">MAIN=</text>
<text x="170.3" y="41.9">1N4733A</text>
<text x="181.4" y="39.4">470R</text>
<text x="181.4" y="41.9">MAIN=</text>
<text x="203.3" y="39.4">10n</text>
<text x="203.3" y="41.9">MAIN=</text>
<text x="239.1" y="37.1">PGD</text>
<text x="239.1" y="39.7">PGC</text>
<text x="256.5" y="38.5">5</text>
<text x="28.9" y="43.6">(GROUP=FONTE)</text>
<text x="49.2" y="43.6">MAIN=</text>
<text x="49.2" y="46.1">(GROUP=FONTE)</text>
<text x="68.7" y="44.4">(GROUP=FONTE)</text>
<text x="76.3" y="44.4">(GROUP=FONTE)</text>
<text x="119.5" y="44.4">(GROUP=FONTE)</text>
<text x="132.2" y="44.4">(GROUP=FONTE)</text>
<text x="144.9" y="44.4">(GROUP=FONTE)</text>
<text x="170.3" y="44.4">MAIN=</text>
<text x="260" y="43.6">CONN-SIL5</text>
<text x="260" y="46.1">MAIN=</text>
<text x="247.3" y="49.2">MAIN=</text>
<text x="178.5" y="54.1" transform="rotate(-90 178.5 54.1)">A</text>
<text x="217" y="59.7">220</text>
<text x="243" y="57.4">-</text>
<text x="247.3" y="59.4">MAIN=</text>
<text x="178.5" y="65.7" transform="rotate(-90 178.5 65.7)">K</text>
<text x="183.5" y="61.7">MAIN=</text>
<text x="87.3" y="66.5">10p</text>
<text x="87.3" y="69">MAIN=</text>
<text x="99.7" y="66.8" transform="rotate(-90 99.7 66.8)">1</text>
<text x="218.4" y="66.5">1</text>
<text x="218.4" y="69">2</text>
<text x="242.5" y="67.6">+</text>
<text x="247.3" y="67">MAIN=</text>
<text x="105.5" y="74.9">CRYSTAL</text>
<text x="221.9" y="74.1">BACK</text>
<text x="237.5" y="75.2">MENU</text>
<text x="73.7" y="82.5">1N4733A</text>
<text x="99.7" y="78.2" transform="rotate(-90 99.7 78.2)">2</text>
<text x="188.9" y="83.8">LM016L</text>
<text x="44.1" y="87.6">RESONATOR</text>
<text x="76.3" y="85.1">MAIN=</text>
<text x="87.3" y="89.3">10p</text>
<text x="113.1" y="86.8">13</text>
<text x="113.1" y="89.3">14</text>
<text x="119.3" y="87.9">OSC1/CLKIN</text>
<text x="146.8" y="87.9">RB0/INT</text>
<text x="158.6" y="89.3">34</text>
<text x="158.6" y="86.8">33</text>
<text x="188.9" y="86.4">MAIN=</text>
<text x="29.1" y="94.4">1</text>
<text x="40.6" y="94.4">1</text>
<text x="44.1" y="92.7">MAIN=</text>
<text x="51.9" y="94.4">3</text>
<text x="87.3" y="91.9">MAIN=</text>
<text x="114.3" y="94.4">2</text>
<text x="119.3" y="95.5">RA0/AN0</text>
<text x="119.3" y="90.5">OSC2/CLKOUT</text>
<text x="145.3" y="95.5">RB3/PGM</text>
<text x="150.7" y="93">RB2</text>
<text x="150.7" y="90.5">RB1</text>
<text x="158.6" y="94.4">36</text>
<text x="158.6" y="91.9">35</text>
<text x="182.7" y="95.5">MENU</text>
<text x="29.1" y="96.9">2</text>
<text x="29.1" y="99.5">3</text>
<text x="46.4" y="101" transform="rotate(-90 46.4 101)">2</text>
<text x="59.3" y="98">4k7</text>
<text x="59.3" y="100.5">MAIN=</text>
<text x="77.1" y="99.5">1N4001</text>
<text x="105.4" y="98.1">3</text>
<text x="105.4" y="100.6">4</text>
<text x="114.3" y="96.9">3</text>
<text x="114.3" y="99.5">4</text>
<text x="119.3" y="98.1">RA1/AN1</text>
<text x="119.3" y="100.6">RA2/AN2/VREF-/CVREF</text>
<text x="150.7" y="100.6">RB5</text>
<text x="150.7" y="98.1">RB4</text>
<text x="158.6" y="99.5">38</text>
<text x="158.6" y="96.9">37</text>
<text x="182.7" y="98.1">-</text>
<text x="182.7" y="100.6">+</text>
<text x="242.1" y="100.6">DOWN</text>
<text x="261.6" y="99.5">1</text>
<text x="21.3" y="104.6">TBLOCK-I3</text>
<text x="21.3" y="107.1">MAIN=</text>
<text x="77.1" y="102">MAIN=</text>
<text x="102.8" y="103.2">5</text>
<text x="114.3" y="104.6">6</text>
<text x="114.3" y="107.1">7</text>
<text x="114.3" y="102">5</text>
<text x="119.3" y="105.7">RA4/T0CKI/C1OUT</text>
<text x="119.3" y="103.2">RA3/AN3/VREF+</text>
<text x="145.6" y="105.7">RB7/PGD</text>
<text x="145.6" y="103.2">RB6/PGC</text>
<text x="158.6" y="104.6">40</text>
<text x="158.6" y="102">39</text>
<text x="182.7" y="103.2">PGC</text>
<text x="182.7" y="105.7">PGD</text>
<text x="194.9" y="106.2" transform="rotate(-90 194.9 106.2)">VSS</text>
<text x="197.4" y="106.2" transform="rotate(-90 197.4 106.2)">VDD</text>
<text x="200" y="106.2" transform="rotate(-90 200 106.2)">VEE</text>
<text x="205.1" y="106.2" transform="rotate(-90 205.1 106.2)">RS</text>
<text x="207.6" y="106.2" transform="rotate(-90 207.6 106.2)">RW</text>
<text x="210.1" y="106.2" transform="rotate(-90 210.1 106.2)">E</text>
<text x="215.2" y="106.2" transform="rotate(-90 215.2 106.2)">D0</text>
<text x="217.8" y="106.2" transform="rotate(-90 217.8 106.2)">D1</text>
<text x="220.3" y="106.2" transform="rotate(-90 220.3 106.2)">D2</text>
<text x="222.8" y="106.2" transform="rotate(-90 222.8 106.2)">D3</text>
<text x="225.4" y="106.2" transform="rotate(-90 225.4 106.2)">D4</text>
<text x="227.9" y="106.2" transform="rotate(-90 227.9 106.2)">D5</text>
<text x="230.5" y="106.2" transform="rotate(-90 230.5 106.2)">D6</text>
<text x="233" y="106.2" transform="rotate(-90 233 106.2)">D7</text>
<text x="240.8" y="105.7">ARK OK</text>
<text x="245.9" y="103.2">UP</text>
<text x="261.6" y="102">2</text>
<text x="261.6" y="104.6">3</text>
<text x="261.6" y="107.1">4</text>
<text x="41.3" y="112.6" transform="rotate(-90 41.3 112.6)">3</text>
<text x="58.5" y="110.5">10u</text>
<text x="58.5" y="113">MAIN=</text>
<text x="73.7" y="113">680p</text>
<text x="95.1" y="110.5">100k VCC</text>
<text x="95.1" y="113">MAIN=</text>
<text x="114.3" y="112.2">8</text>
<text x="119.3" y="108.2">RA5/AN4/SS/C2OUT</text>
<text x="119.3" y="113.3">RE0/AN5/RD</text>
<text x="136.4" y="110.8">RC0/T1OSO/T1CKI</text>
<text x="137.8" y="113.3">RC1/T1OSI/CCP2</text>
<text x="158.6" y="112.2">16</text>
<text x="158.6" y="109.6">15</text>
<text x="193.7" y="111.2" transform="rotate(-90 193.7 111.2)">1</text>
<text x="196.3" y="111.2" transform="rotate(-90 196.3 111.2)">2</text>
<text x="198.8" y="111.2" transform="rotate(-90 198.8 111.2)">3</text>
<text x="203.9" y="111.2" transform="rotate(-90 203.9 111.2)">4</text>
<text x="206.4" y="111.2" transform="rotate(-90 206.4 111.2)">5</text>
<text x="209" y="111.2" transform="rotate(-90 209 111.2)">6</text>
<text x="214" y="111.2" transform="rotate(-90 214 111.2)">7</text>
<text x="216.6" y="111.2" transform="rotate(-90 216.6 111.2)">8</text>
<text x="219.1" y="111.2" transform="rotate(-90 219.1 111.2)">9</text>
<text x="221.7" y="112.4" transform="rotate(-90 221.7 112.4)">10</text>
<text x="224.2" y="112.4" transform="rotate(-90 224.2 112.4)">11</text>
<text x="226.7" y="112.4" transform="rotate(-90 226.7 112.4)">12</text>
<text x="229.3" y="112.4" transform="rotate(-90 229.3 112.4)">13</text>
<text x="231.8" y="112.4" transform="rotate(-90 231.8 112.4)">14</text>
<text x="265.1" y="112.2">TBLOCK-I4</text>
<text x="35.5" y="117.3">2</text>
<text x="73.7" y="115.6">MAIN=</text>
<text x="76.3" y="118.1">1N4733A</text>
<text x="113.1" y="117.3">10</text>
<text x="114.3" y="114.7">9</text>
<text x="119.3" y="115.9">RE1/AN6/WR</text>
<text x="119.3" y="118.4">RE2/AN7/CS</text>
<text x="141" y="118.4">RC3/SCK/SCL</text>
<text x="144.4" y="115.9">RC2/CCP1</text>
<text x="158.6" y="114.7">17</text>
<text x="158.6" y="117.3">18</text>
<text x="158.6" y="119.8">23</text>
<text x="265.1" y="117.3">MAIN=</text>
<text x="41.3" y="123.9" transform="rotate(-90 41.3 123.9)">1</text>
<text x="47.1" y="120.6">RESONATOR</text>
<text x="47.1" y="125.7">MAIN=</text>
<text x="76.3" y="120.6">MAIN=</text>
<text x="97.6" y="125.7">10k</text>
<text x="114.3" y="122.3">1</text>
<text x="119.3" y="123.5">MCLR/Vpp/THV</text>
<text x="141.6" y="120.9">RC4/SDI/SDA</text>
<text x="145.5" y="123.5">RC5/SDO</text>
<text x="158.6" y="124.9">25</text>
<text x="158.6" y="122.3">24</text>
<text x="250.1" y="120.9">GND BOB</text>
<text x="95.1" y="130.8">MAIN=</text>
<text x="143.7" y="128.6">RC7/RX/DT</text>
<text x="143.8" y="126">RC6/TX/CK</text>
<text x="158.6" y="127.4">26</text>
<text x="144.7" y="133.6">RD0/PSP0</text>
<text x="144.7" y="136.2">RD1/PSP1</text>
<text x="158.6" y="132.5">19</text>
<text x="158.6" y="135">20</text>
<text x="158.6" y="137.6">21</text>
<text x="87.9" y="138.7">MCLR</text>
<text x="144.7" y="143.8">RD4/PSP4</text>
<text x="144.7" y="141.3">RD3/PSP3</text>
<text x="144.7" y="138.7">RD2/PSP2</text>
<text x="158.6" y="142.7">27</text>
<text x="158.6" y="140.1">22</text>
<text x="109.3" y="148.6">1nF</text>
<text x="144.7" y="148.9">RD6/PSP6</text>
<text x="144.7" y="146.3">RD5/PSP5</text>
<text x="158.6" y="147.7">29</text>
<text x="158.6" y="145.2">28</text>
<text x="109.3" y="151.1">MAIN=</text>
<text x="117.8" y="155.4">PIC16F877A</text>
<text x="144.7" y="151.4">RD7/PSP7</text>
<text x="158.6" y="150.3">30</text>
<text x="117.8" y="157.9">MAIN=</text>
<text x="31.2" y="173.5" transform="rotate(-90 31.2 173.5)">A</text>
<text x="51.7" y="171.6">470R</text>
<text x="73.5" y="169.2">3</text>
<text x="112.4" y="173.5" transform="rotate(-90 112.4 173.5)">A</text>
<text x="133" y="171.6">470R</text>
<text x="154.8" y="169.2">4</text>
<text x="196.3" y="173.5" transform="rotate(-90 196.3 173.5)">A</text>
<text x="216.8" y="171.6">470R</text>
<text x="238.6" y="169.2">4</text>
<text x="51.7" y="174.2">MAIN=</text>
<text x="51.7" y="176.7">470R</text>
<text x="51.7" y="179.2">MAIN=</text>
<text x="133" y="174.2">MAIN=</text>
<text x="133" y="176.7">470R</text>
<text x="133" y="179.2">MAIN=</text>
<text x="216.8" y="174.2">MAIN=</text>
<text x="216.8" y="176.7">470R</text>
<text x="216.8" y="179.2">MAIN=</text>
<text x="31.2" y="185.1" transform="rotate(-90 31.2 185.1)">K</text>
<text x="36.2" y="183.6">MAIN=</text>
<text x="45.7" y="180.8">1</text>
<text x="69.7" y="180.8">4</text>
<text x="96.4" y="181.9">UP</text>
<text x="112.4" y="185.1" transform="rotate(-90 112.4 185.1)">K</text>
<text x="117.4" y="183.6">MAIN=</text>
<text x="127" y="180.8">1</text>
<text x="151" y="180.8">4</text>
<text x="177.7" y="181.9">DOWN</text>
<text x="196.3" y="185.1" transform="rotate(-90 196.3 185.1)">K</text>
<text x="201.2" y="183.6">MAIN=</text>
<text x="210.8" y="180.8">1</text>
<text x="234.8" y="180.8">4</text>
<text x="261.5" y="181.9">ARK OK</text>
<text x="33.6" y="188.7">LED-BIBY</text>
<text x="45.7" y="188.4">2</text>
<text x="69.7" y="188.4">3</text>
<text x="77.1" y="191.9">4k7</text>
<text x="98.4" y="191.3" transform="rotate(-90 98.4 191.3)">GND BOB</text>
<text x="114.9" y="188.7">LED-BIBY</text>
<text x="127" y="188.4">2</text>
<text x="151" y="188.4">3</text>
<text x="158.4" y="191.9">4k7</text>
<text x="179.7" y="191.3" transform="rotate(-90 179.7 191.3)">GND BOB</text>
<text x="198.7" y="188.7">LED-BIBY</text>
<text x="210.8" y="188.4">2</text>
<text x="234.8" y="188.4">3</text>
<text x="242.2" y="191.9">4k7</text>
<text x="263.5" y="191.3" transform="rotate(-90 263.5 191.3)">GND BOB</text>
<text x="49.2" y="193.5">PC817</text>
<text x="49.2" y="196">MAIN=</text>
<text x="77.1" y="194.5">MAIN=</text>
<text x="130.5" y="193.5">PC817</text>
<text x="130.5" y="196">MAIN=</text>
<text x="158.4" y="194.5">MAIN=</text>
<text x="214.3" y="193.5">PC817</text>
<text x="214.3" y="196">MAIN=</text>
<text x="242.2" y="194.5">MAIN=</text>
</g>
<text font-size="2.1" fill="#0000c0" x="36.4" y="18.1">24v</text>
<g font-size="2.1" fill="#800000">
<text x="118" y="23.1">Controle de altura de tocha de plasma THC</text>
<text x="50" y="180.6">A</text>
<text x="65.1" y="180.6">C</text>
<text x="131.2" y="180.6">A</text>
<text x="146.4" y="180.6">C</text>
<text x="215" y="180.6">A</text>
<text x="230.2" y="180.6">C</text>
<text x="50" y="190.8">K</text>
<text x="65.2" y="190.8">E</text>
<text x="131.2" y="190.8">K</text>
<text x="146.5" y="190.8">E</text>
<text x="215" y="190.8">K</text>
<text x="230.3" y="190.8">E</text>
</g>
</svg>
